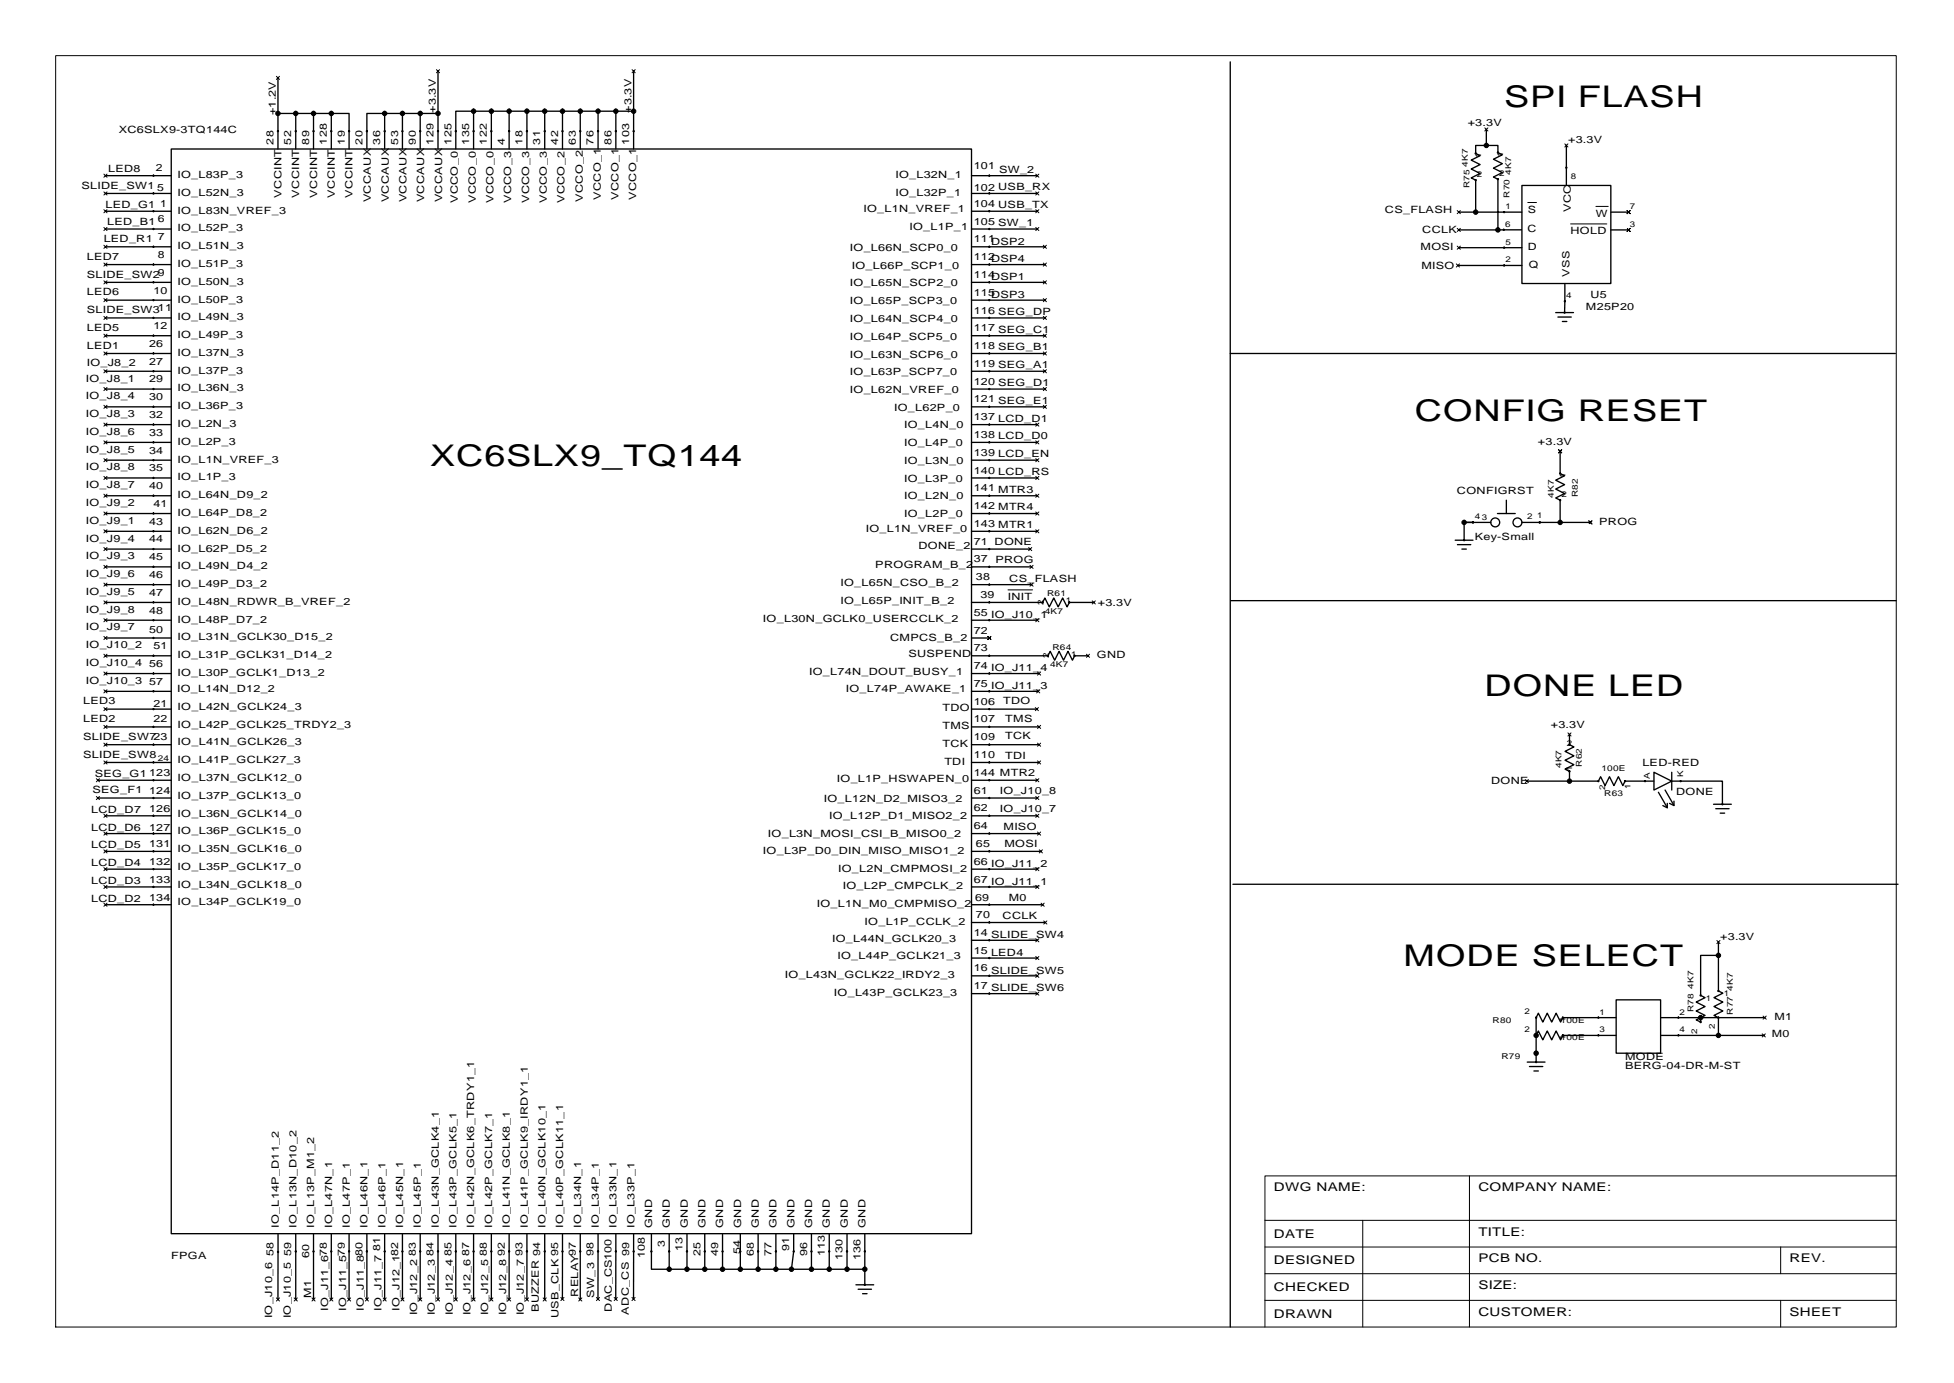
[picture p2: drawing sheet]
<svg xmlns="http://www.w3.org/2000/svg" width="558mm" height="395mm" viewBox="0 0 558 395" stroke-linecap="round" stroke-linejoin="round" font-family="sans-serif">
<g fill="none" stroke="#000" stroke-width=".38">
<path d="M351.4 17.7v361.4M79.4 32.4h10.2M79.4 22.2v20.4M84.5 32.4v10.2M89.6 32.4h5M89.6 32.4v10.2M94.6 32.4h5.1v10.2M94.6 32.4v10.2M109.9 32.4h-5.1v10.2M109.9 32.4v10.2M109.9 32.4h15.2M115 32.4v10.2"/>
<path d="M120 32.4v10.2M125.1 20.3v22.3M135.3 31.8h-5.1v10.8M135.3 31.8v10.8M135.3 31.8h40.6M140.4 31.8v10.8M145.4 31.8v10.8M150.5 31.8v10.8M155.6 31.8v10.8M160.7 31.8v10.8M165.8 31.8v10.8M170.8 31.8v10.8"/>
<path d="M175.9 31.8v10.8M181 20.3v11.5h-5.1M181 31.8v10.8M424.6 37v4.6M30.1 50.2h18.8M30.1 55.3h18.8M48.9 42.6h228.6v309.8h-228.6zM277.5 50.2h18.8M277.5 55.3h18.8M424.6 41.6h-3.1v2.2l1.3 .7-2.5 1.2 2.5 1.3-2.5 1.3 2.5 1.3-2.5 1.2 1.2 .7v9.1M424.6 41.6h3.3v2l1.3 .6-2.6 1.3 2.6 1.3-2.6 1.2 2.6 1.3-2.6 1.3 1.3 .6v14.5M434.7 53h25.4v28h-25.4z"/>
<path d="M447.4 41.6v11.4M30.1 65.4h18.8M30.1 75.6h18.8M30.1 70.5h18.8M30.1 60.3h18.8M277.5 65.4h18.8M277.5 75.6h21M277.5 70.5h21M277.5 60.3h18.8M416.5 75.8h18.2M416.7 65.7h11.2M416.7 70.8h18"/>
<path d="M416.7 60.6h18M434.6 65.7h-6.7M460.1 65.7h5.1M460.1 60.6h5.1M30.1 95.9h18.8M30.1 80.7h18.8M30.1 85.7h18.8M30.1 90.8h18.8M277.5 95.9h21M277.5 80.7h21M277.5 85.7h21M277.5 90.8h21"/>
<path d="M444.4 89.3h5.1M445 90.6h3.8M446.3 91.8h1.3M447 81l-.1 8.3M30.1 116.2h18.8M30.1 106.1h18.8M30.1 101h18.8M30.1 111.1h18.8M277.5 116.2h21M277.5 106.1h21M277.5 101h21M277.5 111.1h21"/>
<path d="M351.4 101h190M30.1 136.5h18.8M30.1 131.5h18.8M30.1 121.3h18.8M30.1 126.4h18.8M277.5 136.5h18.8M277.5 131.5h18.8M277.5 121.3h18.8M277.5 126.4h18.8M445.7 128.9v6.4l1.2 .6-2.5 1.3 2.5 1.3-2.5 1.2 2.5 1.3-2.5 1.3 1.3 .6v6.3M30.1 146.7h18.8M30.1 151.8h18.8"/>
<path d="M30.1 141.6h18.8M30.1 156.9h18.8M277.5 146.7h18.8M277.5 151.8h18.8M277.5 141.6h18.8M277.5 156.9h16.8M415.7 154.3h5.1M416.3 155.6h3.8M417.6 156.9h1.3M425.9 149.2h-7.7v5.1M427.8 146.7h5M430.3 142.9v3.8"/>
<path d="M434.7 149.2h19.6M439.8 149.2h.1M30.1 161.9h18.8M30.1 172.1h18.8M30.1 167h18.8M30.1 177.2h18.8M277.5 172.1h20.3l.7-1.3 1.2 2.6 1.3-2.6 1.3 2.6 1.3-2.6 1.2 2.6 .7-1.3h6.9M277.5 161.9h17.2M277.5 167h17.2M277.5 177.2h18.8M351.7 171.6h190M30.1 192.4h18.8"/>
<path d="M30.1 187.3h18.8M30.1 182.3h18.8M30.1 197.5h18.8M277.5 187.3h21.9l.6-1.2 1.3 2.5 1.2-2.5 1.3 2.5 1.3-2.5 1.2 2.5 .7-1.3h3.8M277.5 192.4h19.3M277.5 182.3h5.1M277.5 197.5h19.1M30.1 217.8h18.8M30.1 212.7h18.8M30.1 207.7h18.8M30.1 202.6h18.8M277.5 217.8h19.3"/>
<path d="M277.5 212.7h19.3M277.5 207.7h19.3M277.5 202.6h18.7M448.3 209.8v2.9l1.3 .7-2.5 1.3 2.5 1.2-2.5 1.3 2.5 1.3-2.5 1.2 1.2 .7v2.8M28 222.9h20.9M28 228h20.9M30.1 238.1h18.8M30.1 233.1h18.8M277.5 222.9h18.8M277.5 238.1h19.3M277.5 228h18.8M277.5 233.1h18.8"/>
<path d="M436.1 223.2h20.5l.6-1.3 1.3 2.5 1.3-2.5 1.2 2.5 1.3-2.5 1.3 2.5 .6-1.2h8.3M472.5 220.6l5 2.6-5 2.5zM473.7 226.3l2.6 4.4M475.6 225.7l2.6 4.4M476.3 229.5v1.3l-1.3-.7M477.5 223.2h14.5v6.6M477.5 220.6v5.1M478.2 228.9v1.2l-1.3-.6M489.5 229.8h5.1M490.1 231h3.8M491.4 232.3h1.3M30.1 258.5h18.8"/>
<path d="M30.1 248.3h18.8M30.1 253.4h18.8M30.1 243.2h18.8M277.5 258.5h20.3M277.5 248.3h18.8M277.5 253.4h18.8M277.5 243.2h19.8M352.2 252.6h190M277.5 263.5h21.1M277.5 268.6h18.8M277.5 273.7h18.8M277.5 278.8h18.8"/>
<path d="M490.9 272.9h-5.1v11.5l1.3 .6-2.6 1.3 2.6 1.3-2.6 1.2 2.6 1.3-2.6 1.3 1.3 .6v-1.3M490.9 269.1v14l1.2 .6-2.5 1.3 2.5 1.3-2.5 1.3 2.5 1.2-2.5 1.3 1.3 .6v5.1M277.5 283.9h18.8M438.8 295.8h.1M438.8 295.8l.6-1.3 1.3 2.6 1.3-2.6 1.3 2.6 1.2-2.6 1.3 2.6 .6-1.3h15.3M461.7 285.6h12.7v15.3h-12.7zM461.7 290.7h-15.3l-.6 1.3-1.3-2.5-1.2 2.5-1.3-2.5-1.3 2.5-1.3-2.5-.6 1.2v12.7M474.4 295.8h29.4M474.4 290.7h29.7M436.3 303.4h5M436.9 304.7h3.8M438.2 306h1.2"/>
<path d="M438.8 300.9h.1M79.4 352.6v18.6M84.5 352.4v18.8M89.6 352.4v18.8M94.6 352.4v18.8M99.7 352.4v18.8M104.8 352.4v18.8M109.9 352.4v18.8M115 352.4v18.8M120 352.4v18.8M125.1 352.4v18.8M130.2 352.4v18.8"/>
<path d="M135.3 352.4v18.8M140.4 352.4v18.8M145.4 352.4v18.8M150.5 352.4v18.8M155.6 352.4v18.8M160.7 352.4v18.7M165.8 352.4v18.8M170.8 352.4v18.7M175.9 352.4v18.7M181 352.4v18.7M186.1 352.4v10.2h5.1M191.2 352.4v10.2"/>
<path d="M196.2 352.4v10.2M201.3 352.4v10.2M206.4 352.4v10.2M211.5 352.4v10.2M216.6 352.4v10.2M221.6 352.4v10.2M226.7 352.4v5.1l-.6 5.1M231.8 352.4v10.2M236.9 352.4v10.2M242 352.4v10.2M247 352.4v14.7M191.2 362.6h55.8"/>
<path d="M244.5 367.1h5.1M245.1 368.3h3.8M246.4 369.6h1.3"/>
<circle cx="427.1" cy="149.2" r="1.27"/>
<circle cx="433.5" cy="149.2" r="1.27"/>
</g>
<g fill="none" stroke="#000" stroke-width=".29">
<path d="M15.9 15.9h525.8v363.2h-525.8zM124.7 19.9l.9 .9M125.6 19.9l-.9 .9M180.5 19.9l.9 .9M181.4 19.9l-.9 .9M78.9 21.8l.9 .9M79.8 21.8l-.9 .9M424.1 36.5l.9 .9M425 36.5l-.9 .9M29.7 59.9l.9 .9M29.7 54.8l.9 .9M29.7 49.7l.9 .9"/>
<path d="M30.6 59.9l-.9 .9M30.6 54.8l-.9 .9M30.6 49.7l-.9 .9M295.9 59.9l.9 .9M295.9 54.8l.9 .9M295.9 49.7l.9 .9M296.8 59.9l-.9 .9M296.8 54.8l-.9 .9M296.8 49.7l-.9 .9M436.4 57.9h2.5M447 41.1l.9 .9M447.9 41.1l-.9 .9"/>
<path d="M455.9 59h3.5M29.7 75.1l.9 .9M29.7 70.1l.9 .9M29.7 65l.9 .9M30.6 75.1l-.9 .9M30.6 70.1l-.9 .9M30.6 65l-.9 .9M295.9 65l.9 .9M296.8 65l-.9 .9M298 70.1l.9 .9M298 75.1l.9 .9M298.9 70.1l-.9 .9"/>
<path d="M298.9 75.1l-.9 .9M416 75.4l.9 .9M416.3 65.2l.9 .9M416.3 60.2l.9 .9M416.3 70.3l.9 .9M416.9 75.4l-.9 .9M417.2 65.2l-.9 .9M417.2 60.2l-.9 .9M417.2 70.3l-.9 .9M448.6 64h10.4M464.8 65.2l.4 .5 .5-.5-.5 .5 .5 .4-.5-.4-.4 .4 .4-.4zM464.8 60.2l.4 .4 .5-.4-.5 .4 .5 .5-.5-.5-.4 .5 .4-.5z"/>
<path d="M29.7 85.3l.9 .9M29.7 90.4l.9 .9M29.7 80.2l.9 .9M29.7 95.5l.9 .9M30.6 85.3l-.9 .9M30.6 90.4l-.9 .9M30.6 80.2l-.9 .9M30.6 95.5l-.9 .9M298 85.3l.9 .9M298 90.4l.9 .9M298 80.2l.9 .9M298 95.5l.9 .9"/>
<path d="M298.9 85.3l-.9 .9M298.9 90.4l-.9 .9M298.9 80.2l-.9 .9M298.9 95.5l-.9 .9M29.7 100.5l.9 .9M29.7 115.8l.9 .9M29.7 110.7l.9 .9M29.7 105.6l.9 .9M30.6 100.5l-.9 .9M30.6 115.8l-.9 .9M30.6 110.7l-.9 .9M30.6 105.6l-.9 .9"/>
<path d="M298 105.6l.9 .9M298 110.7l.9 .9M298 115.8l.9 .9M298 100.5l.9 .9M298.9 105.6l-.9 .9M298.9 110.7l-.9 .9M298.9 115.8l-.9 .9M298.9 100.5l-.9 .9M29.7 136.1l.9 .9M29.7 125.9l.9 .9M29.7 131l.9 .9M29.7 120.9l.9 .9"/>
<path d="M30.6 136.1l-.9 .9M30.6 125.9l-.9 .9M30.6 131l-.9 .9M30.6 120.9l-.9 .9M295.9 120.9l.9 .9M295.9 131l.9 .9M295.9 136.1l.9 .9M295.9 125.9l.9 .9M296.8 120.9l-.9 .9M296.8 131l-.9 .9M296.8 136.1l-.9 .9M296.8 125.9l-.9 .9"/>
<path d="M445.2 128.5l.5 .4 .4-.4-.4 .4 .4 .5-.4-.5-.5 .5 .5-.5zM29.7 146.3l.9 .9M29.7 151.3l.9 .9M29.7 141.2l.9 .9M29.7 156.4l.9 .9M30.6 146.3l-.9 .9M30.6 151.3l-.9 .9M30.6 141.2l-.9 .9M30.6 156.4l-.9 .9M293.8 156.4l.9 .9M294.7 156.4l-.9 .9M295.9 151.3l.9 .9"/>
<path d="M295.9 141.2l.9 .9M295.9 146.3l.9 .9M296.8 151.3l-.9 .9M296.8 141.2l-.9 .9M296.8 146.3l-.9 .9M453.9 148.8l.4 .4 .5-.4-.5 .4 .5 .5-.5-.5-.4 .5 .4-.5zM29.7 176.7l.9 .9M29.7 166.6l.9 .9M29.7 161.5l.9 .9M29.7 171.7l.9 .9M30.6 176.7l-.9 .9M30.6 166.6l-.9 .9"/>
<path d="M30.6 161.5l-.9 .9M30.6 171.7l-.9 .9M287.9 168.5h7.1M294.2 166.6l.9 .9M294.2 161.5l.9 .9M295.1 166.6l-.9 .9M295.1 161.5l-.9 .9M295.9 176.7l.9 .9M296.8 176.7l-.9 .9M312 171.7l.9 .9M312.9 171.7l-.9 .9M29.7 186.9l.9 .9"/>
<path d="M29.7 181.8l.9 .9M29.7 197.1l.9 .9M29.7 192l.9 .9M30.6 186.9l-.9 .9M30.6 181.8l-.9 .9M30.6 197.1l-.9 .9M30.6 192l-.9 .9M282.1 181.8l.5 .5 .4-.5-.4 .5 .4 .4-.4-.4-.5 .4 .5-.4zM296.1 197.1l.9 .9M296.4 192l.9 .9M297 197.1l-.9 .9M297.3 192l-.9 .9"/>
<path d="M310.3 186.9l.9 .9M311.2 186.9l-.9 .9M29.7 207.2l.9 .9M29.7 212.3l.9 .9M29.7 202.1l.9 .9M29.7 217.4l.9 .9M30.6 207.2l-.9 .9M30.6 212.3l-.9 .9M30.6 202.1l-.9 .9M30.6 217.4l-.9 .9M295.7 202.1l.9 .9M296.4 207.2l.9 .9"/>
<path d="M296.4 212.3l.9 .9M296.4 217.4l.9 .9M296.6 202.1l-.9 .9M297.3 207.2l-.9 .9M297.3 212.3l-.9 .9M297.3 217.4l-.9 .9M447.9 209.4l.9 .9M448.8 209.4l-.9 .9M27.5 222.5l.9 .9M27.5 227.5l.9 .9M28.4 222.5l-.9 .9M28.4 227.5l-.9 .9"/>
<path d="M29.7 232.6l.9 .9M29.7 237.7l.9 .9M30.6 232.6l-.9 .9M30.6 237.7l-.9 .9M295.9 222.5l.9 .9M295.9 232.6l.9 .9M295.9 227.5l.9 .9M296.4 237.7l.9 .9M296.8 222.5l-.9 .9M296.8 232.6l-.9 .9M296.8 227.5l-.9 .9M297.3 237.7l-.9 .9"/>
<path d="M435.7 222.7l.9 .9M436.6 222.7l-.9 .9M29.7 242.8l.9 .9M29.7 258l.9 .9M29.7 252.9l.9 .9M29.7 247.9l.9 .9M30.6 242.8l-.9 .9M30.6 258l-.9 .9M30.6 252.9l-.9 .9M30.6 247.9l-.9 .9M295.9 252.9l.9 .9M295.9 247.9l.9 .9"/>
<path d="M296.8 252.9l-.9 .9M296.8 247.9l-.9 .9M296.9 242.8l.9 .9M297.4 258l.9 .9M297.8 242.8l-.9 .9M298.3 258l-.9 .9M295.9 278.3l.9 .9M295.9 273.3l.9 .9M295.9 268.2l.9 .9M296.8 278.3l-.9 .9M296.8 273.3l-.9 .9M296.8 268.2l-.9 .9"/>
<path d="M298.2 263.1l.9 .9M299.1 263.1l-.9 .9M490.4 268.7l.9 .9M491.3 268.7l-.9 .9M295.9 283.4l.9 .9M296.8 283.4l-.9 .9M503.4 295.4l.9 .9M503.6 290.3l.9 .9M504.3 295.4l-.9 .9M504.5 290.3l-.9 .9M438.4 300.4l.9 .9M439.3 300.4l-.9 .9"/>
<path d="M419.8 335.9v43.2M541.7 335.9h-180.4v43.2M361.3 348.6h180.4M361.3 356.3h180.4M389.3 348.6v30.5M508.7 356.3v7.6M78.9 370.8l.9 .9M79.8 370.8l-.9 .9M84 370.8l.9 .9M84.9 370.8l-.9 .9M89.1 370.8l.9 .9M90 370.8l-.9 .9"/>
<path d="M94.2 370.8l.9 .9M95.1 370.8l-.9 .9M99.3 370.8l.9 .9M100.2 370.8l-.9 .9M104.3 370.8l.9 .9M105.2 370.8l-.9 .9M109.4 370.8l.9 .9M110.3 370.8l-.9 .9M114.5 370.8l.9 .9M115.4 370.8l-.9 .9M119.6 370.8l.9 .9M120.5 370.8l-.9 .9"/>
<path d="M124.7 370.8l.9 .9M125.6 370.8l-.9 .9M129.7 370.8l.9 .9M130.6 370.8l-.9 .9M134.8 370.8l.9 .9M135.7 370.8l-.9 .9M139.9 370.8l.9 .9M140.8 370.8l-.9 .9M145 370.8l.9 .9M145.9 370.8l-.9 .9M150.1 370.8l.9 .9M151 370.8l-.9 .9"/>
<path d="M155.1 370.8l.9 .9M156 370.8l-.9 .9M160.2 370.7l.9 .9M161.1 370.7l-.9 .9M165.3 370.8l.9 .9M166.2 370.8l-.9 .9M170.4 370.7l.9 .9M171.3 370.7l-.9 .9M175.4 370.7l.9 .9M176.3 370.7l-.9 .9M180.5 370.7l.9 .9M181.4 370.7l-.9 .9"/>
<path d="M361.3 363.9h180.4M361.3 371.5h180.4M508.7 371.5v7.6"/>
</g>
<g fill="#000" stroke="#000" stroke-width=".29">
<circle cx="79.4" cy="37.5" r=".19"/>
<circle cx="79.4" cy="32.4" r=".64"/>
<circle cx="84.5" cy="37.5" r=".19"/>
<circle cx="84.5" cy="32.4" r=".64"/>
<circle cx="89.6" cy="37.5" r=".19"/>
<circle cx="89.6" cy="32.4" r=".64"/>
<circle cx="94.6" cy="37.5" r=".19"/>
<circle cx="94.6" cy="32.4" r=".64"/>
<circle cx="99.7" cy="37.5" r=".19"/>
<circle cx="104.8" cy="37.5" r=".19"/>
<circle cx="109.9" cy="37.5" r=".19"/>
<circle cx="109.9" cy="32.4" r=".64"/>
<circle cx="115" cy="37.5" r=".19"/>
<circle cx="115" cy="32.4" r=".64"/>
<circle cx="120" cy="37.5" r=".19"/>
<circle cx="120" cy="32.4" r=".64"/>
<circle cx="125.1" cy="37.5" r=".19"/>
<circle cx="125.1" cy="32.4" r=".64"/>
<circle cx="130.2" cy="37.5" r=".19"/>
<circle cx="135.3" cy="37.5" r=".19"/>
<circle cx="135.3" cy="31.8" r=".64"/>
<circle cx="140.4" cy="37.5" r=".19"/>
<circle cx="140.4" cy="31.8" r=".64"/>
<circle cx="145.4" cy="37.5" r=".19"/>
<circle cx="145.4" cy="31.8" r=".64"/>
<circle cx="150.5" cy="37.5" r=".19"/>
<circle cx="150.5" cy="31.8" r=".64"/>
<circle cx="155.6" cy="37.5" r=".19"/>
<circle cx="155.6" cy="31.8" r=".64"/>
<circle cx="160.7" cy="37.5" r=".19"/>
<circle cx="160.7" cy="31.8" r=".64"/>
<circle cx="165.8" cy="37.5" r=".19"/>
<circle cx="165.8" cy="31.8" r=".64"/>
<circle cx="170.8" cy="37.5" r=".19"/>
<circle cx="170.8" cy="31.8" r=".64"/>
<circle cx="175.9" cy="37.5" r=".19"/>
<circle cx="175.9" cy="31.8" r=".64"/>
<circle cx="181" cy="37.5" r=".19"/>
<circle cx="181" cy="31.8" r=".64"/>
<circle cx="43.8" cy="50.2" r=".19"/>
<circle cx="43.8" cy="55.3" r=".19"/>
<circle cx="282.6" cy="55.3" r=".19"/>
<circle cx="282.6" cy="50.2" r=".19"/>
<circle cx="421.5" cy="43.8" r=".19"/>
<circle cx="421.5" cy="51.5" r=".19"/>
<circle cx="424.6" cy="41.6" r=".64"/>
<circle cx="427.9" cy="43.6" r=".19"/>
<circle cx="427.9" cy="51.2" r=".19"/>
<circle cx="447.4" cy="47.9" r=".19"/>
<circle cx="43.8" cy="75.6" r=".19"/>
<circle cx="43.8" cy="65.4" r=".19"/>
<circle cx="43.8" cy="70.5" r=".19"/>
<circle cx="43.8" cy="60.3" r=".19"/>
<circle cx="282.6" cy="65.4" r=".19"/>
<circle cx="282.6" cy="70.5" r=".19"/>
<circle cx="282.6" cy="75.6" r=".19"/>
<circle cx="282.6" cy="60.3" r=".19"/>
<circle cx="421.5" cy="60.6" r=".64"/>
<circle cx="427.9" cy="65.7" r=".64"/>
<circle cx="429.6" cy="65.7" r=".19"/>
<circle cx="429.7" cy="60.6" r=".19"/>
<circle cx="429.7" cy="75.8" r=".19"/>
<circle cx="429.7" cy="70.8" r=".19"/>
<circle cx="43.8" cy="85.7" r=".19"/>
<circle cx="43.8" cy="90.8" r=".19"/>
<circle cx="43.8" cy="80.7" r=".19"/>
<circle cx="43.8" cy="95.9" r=".19"/>
<circle cx="282.6" cy="80.7" r=".19"/>
<circle cx="282.6" cy="90.8" r=".19"/>
<circle cx="282.6" cy="95.9" r=".19"/>
<circle cx="282.6" cy="85.7" r=".19"/>
<circle cx="446.9" cy="89.3" r=".19"/>
<circle cx="447" cy="86.1" r=".19"/>
<circle cx="43.8" cy="101" r=".19"/>
<circle cx="43.8" cy="106.1" r=".19"/>
<circle cx="43.8" cy="111.1" r=".19"/>
<circle cx="43.8" cy="116.2" r=".19"/>
<circle cx="282.6" cy="101" r=".19"/>
<circle cx="282.6" cy="106.1" r=".19"/>
<circle cx="282.6" cy="111.1" r=".19"/>
<circle cx="282.6" cy="116.2" r=".19"/>
<circle cx="43.8" cy="131.5" r=".19"/>
<circle cx="43.8" cy="126.4" r=".19"/>
<circle cx="43.8" cy="136.5" r=".19"/>
<circle cx="43.8" cy="121.3" r=".19"/>
<circle cx="282.6" cy="131.5" r=".19"/>
<circle cx="282.6" cy="126.4" r=".19"/>
<circle cx="282.6" cy="136.5" r=".19"/>
<circle cx="282.6" cy="121.3" r=".19"/>
<circle cx="445.7" cy="135.3" r=".19"/>
<circle cx="43.8" cy="151.8" r=".19"/>
<circle cx="43.8" cy="146.7" r=".19"/>
<circle cx="43.8" cy="156.9" r=".19"/>
<circle cx="43.8" cy="141.6" r=".19"/>
<circle cx="282.6" cy="141.6" r=".19"/>
<circle cx="282.6" cy="151.8" r=".19"/>
<circle cx="282.6" cy="156.9" r=".19"/>
<circle cx="282.6" cy="146.7" r=".19"/>
<circle cx="418.2" cy="154.3" r=".19"/>
<circle cx="418.2" cy="149.2" r=".64"/>
<circle cx="420.8" cy="149.2" r=".19"/>
<circle cx="439.8" cy="149.2" r=".19"/>
<circle cx="445.7" cy="142.9" r=".19"/>
<circle cx="445.7" cy="149.2" r=".64"/>
<circle cx="43.8" cy="177.2" r=".19"/>
<circle cx="43.8" cy="172.1" r=".19"/>
<circle cx="43.8" cy="167" r=".19"/>
<circle cx="43.8" cy="161.9" r=".19"/>
<circle cx="282.6" cy="167" r=".19"/>
<circle cx="282.6" cy="177.2" r=".19"/>
<circle cx="282.6" cy="161.9" r=".19"/>
<circle cx="282.6" cy="172.1" r=".19"/>
<circle cx="297.8" cy="172.1" r=".19"/>
<circle cx="305.5" cy="172.1" r=".19"/>
<circle cx="43.8" cy="182.3" r=".19"/>
<circle cx="43.8" cy="192.4" r=".19"/>
<circle cx="43.8" cy="197.5" r=".19"/>
<circle cx="43.8" cy="187.3" r=".19"/>
<circle cx="282.6" cy="187.3" r=".19"/>
<circle cx="282.6" cy="192.4" r=".19"/>
<circle cx="282.6" cy="197.5" r=".19"/>
<circle cx="299.4" cy="187.3" r=".19"/>
<circle cx="307" cy="187.3" r=".19"/>
<circle cx="43.8" cy="217.8" r=".19"/>
<circle cx="43.8" cy="202.6" r=".19"/>
<circle cx="43.8" cy="207.7" r=".19"/>
<circle cx="43.8" cy="212.7" r=".19"/>
<circle cx="282.6" cy="212.7" r=".19"/>
<circle cx="282.6" cy="217.8" r=".19"/>
<circle cx="282.6" cy="202.6" r=".19"/>
<circle cx="282.6" cy="207.7" r=".19"/>
<circle cx="448.3" cy="212.7" r=".19"/>
<circle cx="43.8" cy="228" r=".19"/>
<circle cx="43.8" cy="238.1" r=".19"/>
<circle cx="43.8" cy="222.9" r=".19"/>
<circle cx="43.8" cy="233.1" r=".19"/>
<circle cx="282.6" cy="233.1" r=".19"/>
<circle cx="282.6" cy="222.9" r=".19"/>
<circle cx="282.6" cy="228" r=".19"/>
<circle cx="282.6" cy="238.1" r=".19"/>
<circle cx="448.3" cy="220.4" r=".19"/>
<circle cx="448.3" cy="223.2" r=".64"/>
<circle cx="456.6" cy="223.2" r=".19"/>
<circle cx="464.2" cy="223.2" r=".19"/>
<circle cx="469.9" cy="223.2" r=".19"/>
<circle cx="480.1" cy="223.2" r=".19"/>
<circle cx="492" cy="229.8" r=".19"/>
<circle cx="43.8" cy="258.5" r=".19"/>
<circle cx="43.8" cy="243.2" r=".19"/>
<circle cx="43.8" cy="253.4" r=".19"/>
<circle cx="43.8" cy="248.3" r=".19"/>
<circle cx="282.6" cy="258.5" r=".19"/>
<circle cx="282.6" cy="243.2" r=".19"/>
<circle cx="282.6" cy="248.3" r=".19"/>
<circle cx="282.6" cy="253.4" r=".19"/>
<circle cx="282.6" cy="278.8" r=".19"/>
<circle cx="282.6" cy="263.5" r=".19"/>
<circle cx="282.6" cy="268.6" r=".19"/>
<circle cx="282.6" cy="273.7" r=".19"/>
<circle cx="490.9" cy="272.9" r=".64"/>
<circle cx="282.6" cy="283.9" r=".19"/>
<circle cx="438.8" cy="295.8" r=".19"/>
<circle cx="438.8" cy="290.7" r=".19"/>
<circle cx="438.8" cy="295.8" r=".64"/>
<circle cx="446.4" cy="290.7" r=".19"/>
<circle cx="446.4" cy="295.8" r=".19"/>
<circle cx="456.6" cy="290.7" r=".19"/>
<circle cx="456.6" cy="295.8" r=".19"/>
<circle cx="479.4" cy="290.7" r=".19"/>
<circle cx="479.4" cy="295.8" r=".19"/>
<circle cx="485.8" cy="284.4" r=".19"/>
<circle cx="485.8" cy="292" r=".19"/>
<circle cx="485.8" cy="290.7" r=".64"/>
<circle cx="490.9" cy="283.1" r=".19"/>
<circle cx="490.9" cy="290.7" r=".19"/>
<circle cx="490.9" cy="295.8" r=".64"/>
<circle cx="438.8" cy="303.4" r=".19"/>
<circle cx="438.8" cy="300.9" r=".64"/>
<circle cx="79.4" cy="357.7" r=".19"/>
<circle cx="84.5" cy="357.5" r=".19"/>
<circle cx="89.6" cy="357.5" r=".19"/>
<circle cx="94.6" cy="357.5" r=".19"/>
<circle cx="99.7" cy="357.5" r=".19"/>
<circle cx="104.8" cy="357.5" r=".19"/>
<circle cx="109.9" cy="357.5" r=".19"/>
<circle cx="115" cy="357.5" r=".19"/>
<circle cx="120" cy="357.5" r=".19"/>
<circle cx="125.1" cy="357.5" r=".19"/>
<circle cx="130.2" cy="357.5" r=".19"/>
<circle cx="135.3" cy="357.5" r=".19"/>
<circle cx="140.4" cy="357.5" r=".19"/>
<circle cx="145.4" cy="357.5" r=".19"/>
<circle cx="150.5" cy="357.5" r=".19"/>
<circle cx="155.6" cy="357.5" r=".19"/>
<circle cx="160.7" cy="357.5" r=".19"/>
<circle cx="165.8" cy="357.5" r=".19"/>
<circle cx="170.8" cy="357.5" r=".19"/>
<circle cx="175.9" cy="357.5" r=".19"/>
<circle cx="181" cy="357.5" r=".19"/>
<circle cx="186.1" cy="357.5" r=".19"/>
<circle cx="191.2" cy="357.5" r=".19"/>
<circle cx="196.2" cy="357.5" r=".19"/>
<circle cx="201.3" cy="357.5" r=".19"/>
<circle cx="206.4" cy="357.5" r=".19"/>
<circle cx="211.5" cy="357.5" r=".19"/>
<circle cx="216.6" cy="357.5" r=".19"/>
<circle cx="221.6" cy="357.5" r=".19"/>
<circle cx="226.7" cy="357.5" r=".19"/>
<circle cx="231.8" cy="357.5" r=".19"/>
<circle cx="236.9" cy="357.5" r=".19"/>
<circle cx="242" cy="357.5" r=".19"/>
<circle cx="247" cy="357.5" r=".19"/>
<circle cx="191.2" cy="362.6" r=".64"/>
<circle cx="196.2" cy="362.6" r=".64"/>
<circle cx="201.3" cy="362.6" r=".64"/>
<circle cx="206.4" cy="362.6" r=".64"/>
<circle cx="211.5" cy="362.6" r=".64"/>
<circle cx="216.6" cy="362.6" r=".64"/>
<circle cx="221.6" cy="362.6" r=".64"/>
<circle cx="226.1" cy="362.6" r=".64"/>
<circle cx="231.8" cy="362.6" r=".64"/>
<circle cx="236.9" cy="362.6" r=".64"/>
<circle cx="242" cy="362.6" r=".64"/>
<circle cx="247" cy="367.1" r=".19"/>
<circle cx="247" cy="362.6" r=".64"/>
</g>
<g font-size="8.5">
<text x="429.7" y="30.5">SPI FLASH</text>
<text x="404.1" y="120.2">CONFIG RESET</text>
<text x="122.8" y="133.2">XC6SLX9_TQ144</text>
<text x="424.1" y="198.9">DONE LED</text>
<text x="401" y="275.9">MODE SELECT</text>
</g>
<g font-size="3.4">
<text x="363.9" y="340.3">DWG NAME:</text>
<text x="422.3" y="340.3">COMPANY NAME:</text>
<text x="363.9" y="353.6">DATE</text>
<text x="422.3" y="353">TITLE:</text>
<text x="363.9" y="361.2">DESIGNED</text>
<text x="422.3" y="360.6">PCB NO.</text>
<text x="511.2" y="360.6">REV.</text>
<text x="363.9" y="368.8">CHECKED</text>
<text x="422.3" y="368.2">SIZE:</text>
<text x="363.9" y="376.5">DRAWN</text>
<text x="422.3" y="375.8">CUSTOMER:</text>
<text x="511.2" y="375.8">SHEET</text>
</g>
<g font-size="2.9">
<text x="78.8" y="32.9" transform="rotate(-90 78.8 32.9)">+1.2V</text>
<text x="124.5" y="32.3" transform="rotate(-90 124.5 32.3)">+3.3V</text>
<text x="180.4" y="32.3" transform="rotate(-90 180.4 32.3)">+3.3V</text>
<text x="33.9" y="38.1">XC6SLX9-3TQ144C</text>
<text x="78.1" y="41.3" transform="rotate(-90 78.1 41.3)">28</text>
<text x="83.2" y="41.3" transform="rotate(-90 83.2 41.3)">52</text>
<text x="88.3" y="41.3" transform="rotate(-90 88.3 41.3)">89</text>
<text x="93.4" y="41.3" transform="rotate(-90 93.4 41.3)">128</text>
<text x="98.5" y="41.3" transform="rotate(-90 98.5 41.3)">19</text>
<text x="103.5" y="41.3" transform="rotate(-90 103.5 41.3)">20</text>
<text x="108.6" y="41.3" transform="rotate(-90 108.6 41.3)">36</text>
<text x="113.7" y="41.3" transform="rotate(-90 113.7 41.3)">53</text>
<text x="118.8" y="41.3" transform="rotate(-90 118.8 41.3)">90</text>
<text x="123.9" y="41.3" transform="rotate(-90 123.9 41.3)">129</text>
<text x="128.9" y="41.3" transform="rotate(-90 128.9 41.3)">125</text>
<text x="134" y="41.3" transform="rotate(-90 134 41.3)">135</text>
<text x="139.1" y="41.3" transform="rotate(-90 139.1 41.3)">122</text>
<text x="144.2" y="41.3" transform="rotate(-90 144.2 41.3)">4</text>
<text x="149.3" y="41.3" transform="rotate(-90 149.3 41.3)">18</text>
<text x="154.3" y="41.3" transform="rotate(-90 154.3 41.3)">31</text>
<text x="159.4" y="41.3" transform="rotate(-90 159.4 41.3)">42</text>
<text x="164.5" y="41.3" transform="rotate(-90 164.5 41.3)">63</text>
<text x="169.6" y="41.3" transform="rotate(-90 169.6 41.3)">76</text>
<text x="174.7" y="41.3" transform="rotate(-90 174.7 41.3)">86</text>
<text x="179.7" y="41.3" transform="rotate(-90 179.7 41.3)">103</text>
<text x="419.3" y="36.1">+3.3V</text>
<text x="448" y="40.9">+3.3V</text>
<text x="30.9" y="49.1">LED8</text>
<text x="44.5" y="48.9">2</text>
<text x="50.7" y="50.9">IO_L83P_3</text>
<text x="255.8" y="50.9">IO_L32N_1</text>
<text x="278.2" y="48.3">101</text>
<text x="285.4" y="49.3">SW_2</text>
<text x="23.3" y="54.1">SLIDE_SW1</text>
<text x="30.1" y="59.5">LED_G1</text>
<text x="44.9" y="54.6">5</text>
<text x="45.7" y="59.1">1</text>
<text x="50.7" y="56">IO_L52N_3</text>
<text x="80.4" y="56.4" transform="rotate(-90 80.4 56.4)">VCCINT</text>
<text x="85.5" y="56.4" transform="rotate(-90 85.5 56.4)">VCCINT</text>
<text x="90.6" y="56.4" transform="rotate(-90 90.6 56.4)">VCCINT</text>
<text x="95.6" y="56.4" transform="rotate(-90 95.6 56.4)">VCCINT</text>
<text x="100.7" y="56.4" transform="rotate(-90 100.7 56.4)">VCCINT</text>
<text x="106" y="57.8" transform="rotate(-90 106 57.8)">VCCAUX</text>
<text x="111" y="57.8" transform="rotate(-90 111 57.8)">VCCAUX</text>
<text x="116.1" y="57.8" transform="rotate(-90 116.1 57.8)">VCCAUX</text>
<text x="121.2" y="57.8" transform="rotate(-90 121.2 57.8)">VCCAUX</text>
<text x="126.3" y="57.8" transform="rotate(-90 126.3 57.8)">VCCAUX</text>
<text x="130.8" y="58" transform="rotate(-90 130.8 58)">VCCO_0</text>
<text x="135.9" y="58" transform="rotate(-90 135.9 58)">VCCO_0</text>
<text x="141" y="58" transform="rotate(-90 141 58)">VCCO_0</text>
<text x="146.1" y="58" transform="rotate(-90 146.1 58)">VCCO_3</text>
<text x="151.1" y="58" transform="rotate(-90 151.1 58)">VCCO_3</text>
<text x="156.2" y="58" transform="rotate(-90 156.2 58)">VCCO_3</text>
<text x="161.3" y="58" transform="rotate(-90 161.3 58)">VCCO_2</text>
<text x="166.5" y="57.7" transform="rotate(-90 166.5 57.7)">VCCO_2</text>
<text x="171.6" y="57.2" transform="rotate(-90 171.6 57.2)">VCCO_1</text>
<text x="176.7" y="57.2" transform="rotate(-90 176.7 57.2)">VCCO_1</text>
<text x="181.8" y="57.2" transform="rotate(-90 181.8 57.2)">VCCO_1</text>
<text x="255.8" y="56">IO_L32P_1</text>
<text x="278.2" y="54.6">102 USB_RX</text>
<text x="278.2" y="59.1">104 USB_TX</text>
<text x="30.6" y="64.3">LED_B1</text>
<text x="45.1" y="63.5">6</text>
<text x="50.7" y="61">IO_L83N_VREF_3</text>
<text x="246.7" y="60.5">IO_L1N_VREF_1</text>
<text x="259.8" y="65.6">IO_L1P_1</text>
<text x="278.2" y="64.2">105 SW_1</text>
<text x="395.6" y="61">CS_FLASH</text>
<text x="436.4" y="60.8">S</text>
<text x="448.7" y="60.6" transform="rotate(-90 448.7 60.6)">VCC</text>
<text x="455.9" y="61.9">W</text>
<text x="29.6" y="69.1">LED_R1</text>
<text x="45.1" y="68.6">7</text>
<text x="50.7" y="71.2">IO_L51N_3</text>
<text x="50.7" y="66.1">IO_L52P_3</text>
<text x="242.8" y="71.7">IO_L66N_SCP0_0</text>
<text x="278.2" y="69.2">111DSP2</text>
<text x="405.8" y="71.4">MOSI</text>
<text x="406.3" y="66.6">CCLK</text>
<text x="436.3" y="66.4">C</text>
<text x="436.5" y="71.5">D</text>
<text x="448.6" y="66.9">HOLD</text>
<text x="24.8" y="74.2">LED7</text>
<text x="45.1" y="73.7">8</text>
<text x="50.7" y="76.3">IO_L51P_3</text>
<text x="243.3" y="76.8">IO_L66P_SCP1_0</text>
<text x="278.2" y="74.3">112DSP4</text>
<text x="406" y="76.7">MISO</text>
<text x="436.8" y="76.5">Q</text>
<text x="24.8" y="79.3">SLIDE_SW29</text>
<text x="43.8" y="83.9">10</text>
<text x="50.7" y="81.4">IO_L50N_3</text>
<text x="242.8" y="81.8">IO_L65N_SCP2_0</text>
<text x="278.2" y="79.4">114DSP1</text>
<text x="448.3" y="79.1" transform="rotate(-90 448.3 79.1)">VSS</text>
<text x="24.8" y="84.4">LED6</text>
<text x="24.8" y="89.4">SLIDE_SW311</text>
<text x="50.7" y="86.4">IO_L50P_3</text>
<text x="242.8" y="86.9">IO_L65P_SCP3_0</text>
<text x="278.2" y="84.5">115DSP3</text>
<text x="278.2" y="89.6">116 SEG_DP</text>
<text x="453" y="88.7">M25P20</text>
<text x="454.3" y="85.1">U5</text>
<text x="24.8" y="94.5">LED5</text>
<text x="43.8" y="94">12</text>
<text x="50.7" y="91.5">IO_L49N_3</text>
<text x="242.8" y="92">IO_L64N_SCP4_0</text>
<text x="278.2" y="94.6">117 SEG_C1</text>
<text x="24.8" y="99.6">LED1</text>
<text x="42.6" y="99.1">26</text>
<text x="50.7" y="101.7">IO_L37N_3</text>
<text x="50.7" y="96.6">IO_L49P_3</text>
<text x="242.8" y="97.1">IO_L64P_SCP5_0</text>
<text x="278.2" y="99.7">118 SEG_B1</text>
<text x="24.8" y="104.7">IO_J8_2</text>
<text x="42.6" y="104.2">27</text>
<text x="50.7" y="106.8">IO_L37P_3</text>
<text x="242.8" y="102.2">IO_L63N_SCP6_0</text>
<text x="242.8" y="107.2">IO_L63P_SCP7_0</text>
<text x="278.2" y="104.8">119 SEG_A1</text>
<text x="24.5" y="109">IO_J8_1</text>
<text x="42.6" y="109.3">29</text>
<text x="50.7" y="111.8">IO_L36N_3</text>
<text x="242.8" y="112.3">IO_L62N_VREF_0</text>
<text x="278.2" y="109.9">120 SEG_D1</text>
<text x="24.5" y="114.1">IO_J8_4</text>
<text x="24.5" y="119.2">IO_J8_3</text>
<text x="42.6" y="114.3">30</text>
<text x="42.6" y="119.4">32</text>
<text x="50.7" y="116.9">IO_L36P_3</text>
<text x="255.4" y="117.6">IO_L62P_0</text>
<text x="278.2" y="115">121 SEG_E1</text>
<text x="24.5" y="124.2">IO_J8_6</text>
<text x="42.6" y="124.5">33</text>
<text x="50.7" y="122">IO_L2N_3</text>
<text x="258.3" y="122.4">IO_L4N_0</text>
<text x="278.2" y="120">137 LCD_D1</text>
<text x="278.2" y="125.1">138 LCD_D0</text>
<text x="24.5" y="129.3">IO_J8_5</text>
<text x="42.6" y="129.6">34</text>
<text x="50.7" y="127.1">IO_L2P_3</text>
<text x="258.3" y="127.4">IO_L4P_0</text>
<text x="278.2" y="130.2">139 LCD_EN</text>
<text x="439.3" y="127">+3.3V</text>
<text x="24.5" y="134.4">IO_J8_8</text>
<text x="42.6" y="134.7">35</text>
<text x="50.7" y="137.2">IO_L1P_3</text>
<text x="50.7" y="132.2">IO_L1N_VREF_3</text>
<text x="258.3" y="132.5">IO_L3N_0</text>
<text x="258.3" y="137.6">IO_L3P_0</text>
<text x="278.2" y="135.3">140 LCD_RS</text>
<text x="24.5" y="139.5">IO_J8_7</text>
<text x="42.6" y="139.7">40</text>
<text x="50.7" y="142.3">IO_L64N_D9_2</text>
<text x="258.3" y="142.7">IO_L2N_0</text>
<text x="278.2" y="140.4">141 MTR3</text>
<text x="416.2" y="141.3">CONFIGRST</text>
<text x="24.5" y="144.6">IO_J9_2</text>
<text x="24.5" y="149.6">IO_J9_1</text>
<text x="42.6" y="149.9">43</text>
<text x="43.8" y="144.8">41</text>
<text x="50.7" y="147.4">IO_L64P_D8_2</text>
<text x="258.3" y="147.8">IO_L2P_0</text>
<text x="278.2" y="145.4">142 MTR4</text>
<text x="456.8" y="149.9">PROG</text>
<text x="24.5" y="154.7">IO_J9_4</text>
<text x="42.6" y="155">44</text>
<text x="50.7" y="152.5">IO_L62N_D6_2</text>
<text x="247.3" y="152">IO_L1N_VREF_0</text>
<text x="278.2" y="155.6">71 DONE</text>
<text x="278.2" y="150.5">143 MTR1</text>
<text x="421.3" y="154.2">Key-Small</text>
<text x="24.5" y="159.8">IO_J9_3</text>
<text x="42.6" y="160.1">45</text>
<text x="50.7" y="157.6">IO_L62P_D5_2</text>
<text x="262.4" y="156.9">DONE_2</text>
<text x="278.2" y="160.7">37</text>
<text x="284.4" y="160.8">PROG</text>
<text x="24.5" y="164.9">IO_J9_6</text>
<text x="42.6" y="165.1">46</text>
<text x="50.7" y="167.7">IO_L49P_D3_2</text>
<text x="50.7" y="162.6">IO_L49N_D4_2</text>
<text x="240.1" y="167.5">IO_L65N_CSO_B_2</text>
<text x="250" y="162.3">PROGRAM_B_2</text>
<text x="278.8" y="165.8">38</text>
<text x="288.3" y="166.4">CS_FLASH</text>
<text x="24.5" y="170">IO_J9_5</text>
<text x="42.6" y="170.2">47</text>
<text x="50.7" y="172.8">IO_L48N_RDWR_B_VREF_2</text>
<text x="240.1" y="172.6">IO_L65P_INIT_B_2</text>
<text x="280.1" y="170.8">39</text>
<text x="287.9" y="171.5">INIT</text>
<text x="313.6" y="173">+3.3V</text>
<text x="24.5" y="175">IO_J9_8</text>
<text x="42.6" y="175.3">48</text>
<text x="50.7" y="177.9">IO_L48P_D7_2</text>
<text x="218" y="177.8">IO_L30N_GCLK0_USERCCLK_2</text>
<text x="278.2" y="175.9">55 IO_J10_1</text>
<text x="24.5" y="180.1">IO_J9_7</text>
<text x="24.5" y="185.2">IO_J10_2</text>
<text x="42.6" y="180.9">50</text>
<text x="43.8" y="185.5">51</text>
<text x="50.7" y="183">IO_L31N_GCLK30_D15_2</text>
<text x="254.3" y="183">CMPCS_B_2</text>
<text x="278.2" y="181">72</text>
<text x="24.5" y="190.3">IO_J10_4</text>
<text x="42.6" y="190.5">56</text>
<text x="50.7" y="188">IO_L31P_GCLK31_D14_2</text>
<text x="259.5" y="187.8">SUSPEND</text>
<text x="278.2" y="186.1">73</text>
<text x="278.2" y="191.2">74 IO_J11_4</text>
<text x="313.3" y="188">GND</text>
<text x="24.5" y="195.4">IO_J10_3</text>
<text x="42.6" y="195.6">57</text>
<text x="50.6" y="197.7">IO_L14N_D12_2</text>
<text x="50.7" y="193.1">IO_L30P_GCLK1_D13_2</text>
<text x="231.1" y="193">IO_L74N_DOUT_BUSY_1</text>
<text x="241.6" y="197.7">IO_L74P_AWAKE_1</text>
<text x="278.2" y="196.2">75 IO_J11_3</text>
<text x="23.8" y="201.2">LED3</text>
<text x="43.8" y="202">21</text>
<text x="50.7" y="202.8">IO_L42N_GCLK24_3</text>
<text x="269.2" y="203.2">TDO</text>
<text x="278.2" y="201.3">106</text>
<text x="286.5" y="201.1">TDO</text>
<text x="23.8" y="206.3">LED2</text>
<text x="43.8" y="206.4">22</text>
<text x="50.7" y="207.9">IO_L42P_GCLK25_TRDY2_3</text>
<text x="269.2" y="208.3">TMS</text>
<text x="278.2" y="206.4">107</text>
<text x="287.2" y="206.2">TMS</text>
<text x="443" y="208.1">+3.3V</text>
<text x="23.8" y="211.4">SLIDE_SW723</text>
<text x="50.7" y="213">IO_L41N_GCLK26_3</text>
<text x="269.2" y="213.4">TCK</text>
<text x="278.2" y="211.5">109</text>
<text x="287.2" y="211.2">TCK</text>
<text x="23.8" y="216.4">SLIDE_SW8</text>
<text x="42.6" y="221.6">123</text>
<text x="50.7" y="218">IO_L41P_GCLK27_3</text>
<text x="269.8" y="218.5">TDI</text>
<text x="278.2" y="216.6">110</text>
<text x="278.2" y="221.6">144 MTR2</text>
<text x="287.2" y="217">TDI</text>
<text x="469.2" y="218.7">LED-RED</text>
<text x="26.4" y="226.5">SEG_F1</text>
<text x="27.1" y="222">SEG_G1</text>
<text x="42.6" y="226.9">124</text>
<text x="50.7" y="223.1">IO_L37N_GCLK12_0</text>
<text x="239.1" y="223.4">IO_L1P_HSWAPEN_0</text>
<text x="278.2" y="226.7">61</text>
<text x="285.6" y="226.9">IO_J10_8</text>
<text x="426" y="224.1">DONE</text>
<text x="478.8" y="227.1">DONE</text>
<text x="26.1" y="232.2">LCD_D7</text>
<text x="42.6" y="231.9">126</text>
<text x="50.7" y="228.2">IO_L37P_GCLK13_0</text>
<text x="50.7" y="233.3">IO_L36N_GCLK14_0</text>
<text x="235.3" y="229.1">IO_L12N_D2_MISO3_2</text>
<text x="236.9" y="234">IO_L12P_D1_MISO2_2</text>
<text x="278.2" y="231.8">62</text>
<text x="285.6" y="231.9">IO_J10_7</text>
<text x="26.1" y="237.3">LCD_D6</text>
<text x="42.6" y="237.3">127</text>
<text x="50.7" y="238.4">IO_L36P_GCLK15_0</text>
<text x="219.4" y="239">IO_L3N_MOSI_CSI_B_MISO0_2</text>
<text x="278.2" y="236.9">64</text>
<text x="286.7" y="237">MISO</text>
<text x="26.1" y="242.4">LCD_D5</text>
<text x="42.6" y="242.1">131</text>
<text x="50.7" y="243.4">IO_L35N_GCLK16_0</text>
<text x="218" y="244.1">IO_L3P_D0_DIN_MISO_MISO1_2</text>
<text x="278.8" y="242">65</text>
<text x="286.9" y="242.1">MOSI</text>
<text x="26.1" y="247.4">LCD_D4</text>
<text x="42.6" y="247.2">132</text>
<text x="50.7" y="248.5">IO_L35P_GCLK17_0</text>
<text x="239.4" y="249.2">IO_L2N_CMPMOSI_2</text>
<text x="278.2" y="247">66 IO_J11_2</text>
<text x="26.1" y="252.5">LCD_D3</text>
<text x="26.1" y="257.6">LCD_D2</text>
<text x="42.6" y="252.3">133</text>
<text x="42.6" y="257.3">134</text>
<text x="50.7" y="253.6">IO_L34N_GCLK18_0</text>
<text x="240.7" y="254.1">IO_L2P_CMPCLK_2</text>
<text x="278.2" y="252.1">67 IO_J11_1</text>
<text x="278.5" y="257.3">69</text>
<text x="288.2" y="257.3">M0</text>
<text x="50.7" y="258.7">IO_L34P_GCLK19_0</text>
<text x="233.3" y="259.1">IO_L1N_M0_CMPMISO_2</text>
<text x="278.8" y="262.3">70</text>
<text x="286.4" y="262.7">CCLK</text>
<text x="237.7" y="269.1">IO_L44N_GCLK20_3</text>
<text x="247" y="264.4">IO_L1P_CCLK_2</text>
<text x="278.2" y="267.4">14 SLIDE_SW4</text>
<text x="491.4" y="268.5">+3.3V</text>
<text x="239.2" y="274">IO_L44P_GCLK21_3</text>
<text x="278.2" y="272.4">15 LED4</text>
<text x="224.2" y="279.4">IO_L43N_GCLK22_IRDY2_3</text>
<text x="278.2" y="277.5">16 SLIDE_SW5</text>
<text x="238.2" y="284.4">IO_L43P_GCLK23_3</text>
<text x="278.2" y="282.6">17 SLIDE_SW6</text>
<text x="506.9" y="291.4">M1</text>
<text x="506.1" y="296.2">M0</text>
<text x="464.2" y="302.8">MODE</text>
<text x="464.2" y="305.3">BERG-04-DR-M-ST</text>
<text x="79.6" y="350.8" transform="rotate(-90 79.6 350.8)">IO_L14P_D11_2</text>
<text x="84.7" y="350.8" transform="rotate(-90 84.7 350.8)">IO_L13N_D10_2</text>
<text x="89.8" y="350.8" transform="rotate(-90 89.8 350.8)">IO_L13P_M1_2</text>
<text x="94.9" y="350.8" transform="rotate(-90 94.9 350.8)">IO_L47N_1</text>
<text x="99.9" y="350.8" transform="rotate(-90 99.9 350.8)">IO_L47P_1</text>
<text x="105" y="350.8" transform="rotate(-90 105 350.8)">IO_L46N_1</text>
<text x="110.1" y="350.8" transform="rotate(-90 110.1 350.8)">IO_L46P_1</text>
<text x="115.2" y="350.8" transform="rotate(-90 115.2 350.8)">IO_L45N_1</text>
<text x="120.3" y="350.8" transform="rotate(-90 120.3 350.8)">IO_L45P_1</text>
<text x="125.3" y="350.8" transform="rotate(-90 125.3 350.8)">IO_L43N_GCLK4_1</text>
<text x="130.4" y="350.8" transform="rotate(-90 130.4 350.8)">IO_L43P_GCLK5_1</text>
<text x="135.5" y="350.8" transform="rotate(-90 135.5 350.8)">IO_L42N_GCLK6_TRDY1_1</text>
<text x="140.6" y="350.8" transform="rotate(-90 140.6 350.8)">IO_L42P_GCLK7_1</text>
<text x="145.7" y="350.8" transform="rotate(-90 145.7 350.8)">IO_L41N_GCLK8_1</text>
<text x="150.7" y="350.8" transform="rotate(-90 150.7 350.8)">IO_L41P_GCLK9_IRDY1_1</text>
<text x="155.8" y="350.8" transform="rotate(-90 155.8 350.8)">IO_L40N_GCLK10_1</text>
<text x="160.9" y="350.8" transform="rotate(-90 160.9 350.8)">IO_L40P_GCLK11_1</text>
<text x="166" y="350.8" transform="rotate(-90 166 350.8)">IO_L34N_1</text>
<text x="171.1" y="350.8" transform="rotate(-90 171.1 350.8)">IO_L34P_1</text>
<text x="176.1" y="350.8" transform="rotate(-90 176.1 350.8)">IO_L33N_1</text>
<text x="181.2" y="350.8" transform="rotate(-90 181.2 350.8)">IO_L33P_1</text>
<text x="186.3" y="350.8" transform="rotate(-90 186.3 350.8)">GND</text>
<text x="191.4" y="350.8" transform="rotate(-90 191.4 350.8)">GND</text>
<text x="196.5" y="350.8" transform="rotate(-90 196.5 350.8)">GND</text>
<text x="201.5" y="350.8" transform="rotate(-90 201.5 350.8)">GND</text>
<text x="206.6" y="350.8" transform="rotate(-90 206.6 350.8)">GND</text>
<text x="211.7" y="350.8" transform="rotate(-90 211.7 350.8)">GND</text>
<text x="216.8" y="350.8" transform="rotate(-90 216.8 350.8)">GND</text>
<text x="221.9" y="350.8" transform="rotate(-90 221.9 350.8)">GND</text>
<text x="226.9" y="350.8" transform="rotate(-90 226.9 350.8)">GND</text>
<text x="232" y="350.8" transform="rotate(-90 232 350.8)">GND</text>
<text x="237.1" y="350.8" transform="rotate(-90 237.1 350.8)">GND</text>
<text x="242.2" y="350.8" transform="rotate(-90 242.2 350.8)">GND</text>
<text x="247.3" y="350.8" transform="rotate(-90 247.3 350.8)">GND</text>
<text x="48.9" y="359.7">FPGA</text>
<text x="78.2" y="358.9" transform="rotate(-90 78.2 358.9)">58</text>
<text x="83.2" y="358.8" transform="rotate(-90 83.2 358.8)">59</text>
<text x="88.3" y="359.4" transform="rotate(-90 88.3 359.4)">60</text>
<text x="108.6" y="357.5" transform="rotate(-90 108.6 357.5)">81</text>
<text x="118.8" y="358.8" transform="rotate(-90 118.8 358.8)">83</text>
<text x="123.9" y="358.8" transform="rotate(-90 123.9 358.8)">84</text>
<text x="128.9" y="358.8" transform="rotate(-90 128.9 358.8)">85</text>
<text x="134" y="358.8" transform="rotate(-90 134 358.8)">87</text>
<text x="139.1" y="358.8" transform="rotate(-90 139.1 358.8)">88</text>
<text x="144.2" y="358.8" transform="rotate(-90 144.2 358.8)">92</text>
<text x="149.3" y="358.8" transform="rotate(-90 149.3 358.8)">93</text>
<text x="169.6" y="358.8" transform="rotate(-90 169.6 358.8)">98</text>
<text x="184.2" y="359.4" transform="rotate(-90 184.2 359.4)">108</text>
<text x="189.9" y="356.3" transform="rotate(-90 189.9 356.3)">3</text>
<text x="195" y="357.5" transform="rotate(-90 195 357.5)">13</text>
<text x="200.1" y="358.8" transform="rotate(-90 200.1 358.8)">25</text>
<text x="205.1" y="358.8" transform="rotate(-90 205.1 358.8)">49</text>
<text x="211.5" y="358.2" transform="rotate(-90 211.5 358.2)">54</text>
<text x="215.3" y="358.8" transform="rotate(-90 215.3 358.8)">68</text>
<text x="220.4" y="358.8" transform="rotate(-90 220.4 358.8)">77</text>
<text x="225.5" y="357.5" transform="rotate(-90 225.5 357.5)">91</text>
<text x="230.5" y="358.8" transform="rotate(-90 230.5 358.8)">96</text>
<text x="235.6" y="358.8" transform="rotate(-90 235.6 358.8)">113</text>
<text x="240.7" y="360.1" transform="rotate(-90 240.7 360.1)">130</text>
<text x="245.8" y="360.1" transform="rotate(-90 245.8 360.1)">136</text>
<text x="88.9" y="370.7" transform="rotate(-90 88.9 370.7)">M1</text>
<text x="165.1" y="370.5" transform="rotate(-90 165.1 370.5)">RELAY97</text>
<text x="169.7" y="370.7" transform="rotate(-90 169.7 370.7)">SW_3</text>
<text x="77.8" y="376.6" transform="rotate(-90 77.8 376.6)">IO_J10_6</text>
<text x="83.1" y="376.6" transform="rotate(-90 83.1 376.6)">IO_J10_5</text>
<text x="93.8" y="374.5" transform="rotate(-90 93.8 374.5)">IO_J11_678</text>
<text x="98.8" y="374.5" transform="rotate(-90 98.8 374.5)">IO_J11_579</text>
<text x="103.9" y="374.5" transform="rotate(-90 103.9 374.5)">IO_J11_880</text>
<text x="109" y="374.5" transform="rotate(-90 109 374.5)">IO_J11_7</text>
<text x="114.1" y="374.5" transform="rotate(-90 114.1 374.5)">IO_J12_182</text>
<text x="119.2" y="375.8" transform="rotate(-90 119.2 375.8)">IO_J12_2</text>
<text x="124.2" y="375.8" transform="rotate(-90 124.2 375.8)">IO_J12_3</text>
<text x="129.3" y="375.8" transform="rotate(-90 129.3 375.8)">IO_J12_4</text>
<text x="134.4" y="375.8" transform="rotate(-90 134.4 375.8)">IO_J12_6</text>
<text x="139.5" y="375.8" transform="rotate(-90 139.5 375.8)">IO_J12_5</text>
<text x="144.6" y="375.8" transform="rotate(-90 144.6 375.8)">IO_J12_8</text>
<text x="149.6" y="375.8" transform="rotate(-90 149.6 375.8)">IO_J12_7</text>
<text x="154" y="374.8" transform="rotate(-90 154 374.8)">BUZZER 94</text>
<text x="159.5" y="376.6" transform="rotate(-90 159.5 376.6)">USB_CLK 95</text>
<text x="174.8" y="374.8" transform="rotate(-90 174.8 374.8)">DAC_CS100</text>
<text x="179.6" y="375.6" transform="rotate(-90 179.6 375.6)">ADC_CS 99</text>
</g>
<g font-size="2.3">
<text x="419.3" y="47.6" transform="rotate(-90 419.3 47.6)">4K7</text>
<text x="423.1" y="45.2" transform="rotate(-90 423.1 45.2)">1</text>
<text x="429.4" y="44.9" transform="rotate(-90 429.4 44.9)">1</text>
<text x="419.8" y="53.7" transform="rotate(-90 419.8 53.7)">R75</text>
<text x="421.9" y="50.6">2</text>
<text x="428.2" y="50.3">2</text>
<text x="431.7" y="49.9" transform="rotate(-90 431.7 49.9)">4K7</text>
<text x="448.7" y="51.2">8</text>
<text x="430" y="59.7">1</text>
<text x="431.2" y="56.5" transform="rotate(-90 431.2 56.5)">R70</text>
<text x="465.6" y="59.7">7</text>
<text x="429.9" y="64.8">6</text>
<text x="465.6" y="64.8">3</text>
<text x="430" y="69.9">5</text>
<text x="430" y="75">2</text>
<text x="447.4" y="85.2">4</text>
<text x="447.2" y="136.6" transform="rotate(-90 447.2 136.6)">1</text>
<text x="443.9" y="142.3" transform="rotate(-90 443.9 142.3)">4K7</text>
<text x="446" y="142">2</text>
<text x="450.7" y="142" transform="rotate(-90 450.7 142)">R82</text>
<text x="421.3" y="148.2">4</text>
<text x="423.3" y="148.5">3</text>
<text x="436.3" y="148.2">2</text>
<text x="439.1" y="148">1</text>
<text x="298.1" y="172.9" transform="rotate(-90 298.1 172.9)">2</text>
<text x="299.1" y="170.3">R61</text>
<text x="304.4" y="172.4">1</text>
<text x="298.5" y="175.4">4K7</text>
<text x="300.6" y="185.6">R64</text>
<text x="299.6" y="188.1" transform="rotate(-90 299.6 188.1)">2</text>
<text x="300" y="190.7">4K7</text>
<text x="306" y="187.6">1</text>
<text x="447.6" y="213">2</text>
<text x="45.1" y="217.3">24</text>
<text x="446.1" y="219.5" transform="rotate(-90 446.1 219.5)">4K7</text>
<text x="449.1" y="220.4" transform="rotate(-90 449.1 220.4)">1</text>
<text x="451.9" y="219.1" transform="rotate(-90 451.9 219.1)">R62</text>
<text x="457.5" y="220.4">100E</text>
<text x="480.9" y="221.9" transform="rotate(-90 480.9 221.9)">K</text>
<text x="458.2" y="227.5">R63</text>
<text x="458.5" y="225.6" transform="rotate(-90 458.5 225.6)">2</text>
<text x="465.7" y="225.4" transform="rotate(-90 465.7 225.4)">1</text>
<text x="471.3" y="222.5" transform="rotate(-90 471.3 222.5)">A</text>
<text x="483.8" y="282.6" transform="rotate(-90 483.8 282.6)">4K7</text>
<text x="487.3" y="285.9">1</text>
<text x="492.4" y="284.6">1</text>
<text x="495" y="283.1" transform="rotate(-90 495 283.1)">4K7</text>
<text x="426.4" y="292.3">R80</text>
<text x="435.5" y="289.7">2</text>
<text x="445.8" y="292.1">100E</text>
<text x="447.2" y="292" transform="rotate(-90 447.2 292)">1</text>
<text x="456.9" y="289.9">1</text>
<text x="479.8" y="289.9">2</text>
<text x="483.8" y="289.2" transform="rotate(-90 483.8 289.2)">R78</text>
<text x="495" y="290" transform="rotate(-90 495 290)">R77</text>
<text x="435.5" y="294.8">2</text>
<text x="445.8" y="297.2">100E</text>
<text x="447.2" y="297.1" transform="rotate(-90 447.2 297.1)">1</text>
<text x="456.9" y="294.9">3</text>
<text x="479.8" y="294.9">4</text>
<text x="484.8" y="295.3" transform="rotate(-90 484.8 295.3)">2</text>
<text x="489.9" y="294" transform="rotate(-90 489.9 294)">2</text>
<text x="428.9" y="302.4">R79</text>
</g>
</svg>
